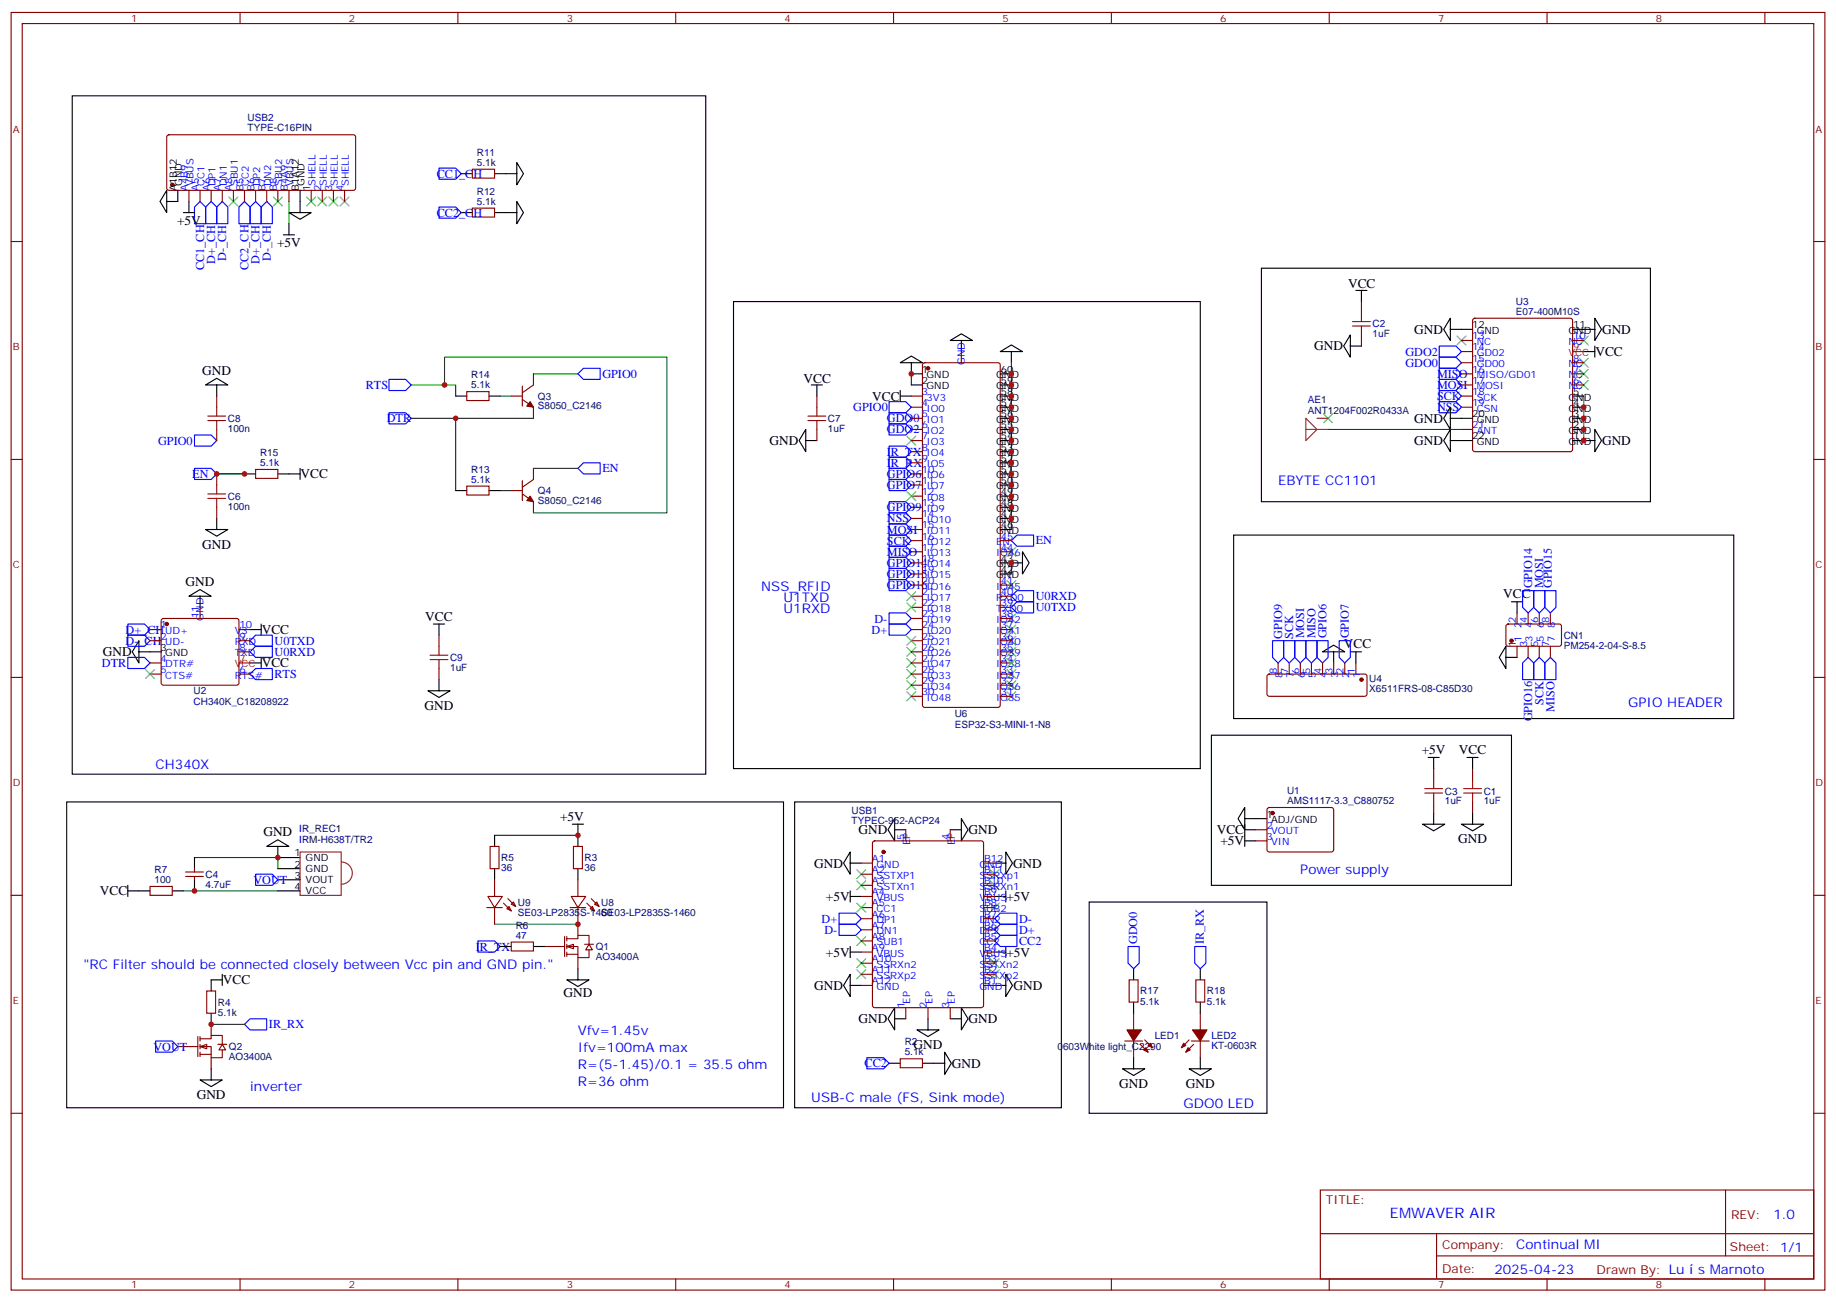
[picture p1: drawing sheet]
<svg xmlns="http://www.w3.org/2000/svg" width="583mm" height="413mm" viewBox="0 0 583 413" stroke-linecap="round" stroke-linejoin="round" font-family="sans-serif">
<g fill="none" stroke="#870000" stroke-width=".35">
<path d="M3.5 4h575.8v405.3h-575.8zM7.1 7.5h568.6v398.3h-568.6zM76.2 4v3.5M145.3 4v3.5M214.5 4v3.5M283.6 4v3.5M352.8 4v3.5M421.9 4v3.5M491.1 4v3.5M560.2 4v3.5M3.5 76.6h3.6M575.7 76.6h3.6"/>
<path d="M3.5 145.8h3.6M575.7 145.8h3.6M3.5 214.9h3.6M575.7 214.9h3.6M3.5 284.1h3.6M575.7 284.1h3.6M3.5 353.2h3.6M575.7 353.2h3.6M419.1 377.5h156.6v28.3h-156.6zM547.7 377.6v20.8M419.1 391.4h156.5M456 398.4h119.6"/>
<path d="M456 391.4v14.1M76.2 405.8v3.5M145.3 405.8v3.5M214.5 405.8v3.5M283.6 405.8v3.5M352.8 405.8v3.5M421.9 405.8v3.5M491.1 405.8v3.5M560.2 405.8v3.5"/>
</g>
<g fill="#fff" stroke="#870000" stroke-width=".35">
<path d="M179.9 300.3l2.1-.7v1.4z"/>
<path d="M187 299.6l1 1.7h-2.1z"/>
</g>
<g fill="none" stroke="#870000" stroke-width=".35">
<path d="M155.6 268.5h2.8v7.1h-2.8zM182 268.5h2.9v7.1h-2.9zM179.2 297.1v6.4M179.9 297.8h3.5v-1h3.6v2.8M179.9 297.1v1.4M179.9 299.6v1.4M183.4 293.2v3.6M185.6 299.6h2.8M172.9 300.3h6.3M179.9 300.3h3.5v3.5h3.6v-2.5M179.9 302.8h3.5M179.9 302v1.5"/>
<path d="M183.4 303.8v3.5"/>
</g>
<g fill="none" stroke="#000" stroke-width=".35">
<path d="M21.2 254.4h227.5v97h-227.5zM84.7 268.5l3.5-2.1 3.5 2.1zM88.2 268.5v3.6h7M88.2 275.6h7M88.2 279.1h7M157 265v3.5M157 275.6v3.5M181.7 261.5h3.5M183.4 261.5v7M183.4 275.6v3.5M40.6 282.6h3.5M40.6 280.9v3.5"/>
<path d="M88.2 282.6h7M179.9 310.9h7.1l-3.6 2.1zM183.4 307.3v3.6"/>
</g>
<path d="M151.7 298.5h5.3l1.7 1.8-1.7 1.7h-5.3z" fill="none" stroke="#00f" stroke-width=".35"/>
<path d="M61.7 272.1h26.5v3.5M157 265h26.4M61.7 282.6h26.5M157 293.2h26.4" fill="none" stroke="#008700" stroke-width=".35"/>
<path d="M95.2 270.3h13.1v13.8h-13.1zM108.3 273.5a3.5 3.5 0 0 1 3.5 3.5 3.5 3.5 0 0 1-3.5 3.5" fill="none" stroke="#8c2424" stroke-width=".35"/>
<g fill="#fff" stroke="#870000" stroke-width=".35">
<path d="M63.5 332l2.1-.7v1.4z"/>
<path d="M70.6 331.3l1 1.8h-2.1z"/>
</g>
<g fill="none" stroke="#870000" stroke-width=".35">
<path d="M53.2 43l.4-.2h58.9l.4 .7-.1 16.5-.6 .4-58.9-.1-.4-.6v-16.2zM149.9 53.7h7.1v2.8h-7.1zM60 60.4v3.5M63.5 60.4v3.5M67 60.4v3.5M70.6 60.4v3.5M74.1 60.4v3.5M77.6 60.4v3.5M81.1 60.4v3.5M84.7 60.4v3.5M88.2 60.4v3.5M91.7 60.4v3.5"/>
<path d="M98.8 60.4v3.5M102.3 60.4v3.5M105.8 60.4v3.5M109.4 60.4v3.5M149.9 66h7.1v2.9h-7.1zM432.2 95.7v3.5M169.3 118.6v3.5l-3.5 2.5M293 115.3l.5-.2h23.3l.6 .4 .1 108.2-.2 .5-.5 .2h-23.3l-.5-.2-.2-.5v-107.9zM305.2 111.5v3.6M432.2 106.3v3.5M463.9 118.6h3.5M463.9 115.1h3.5"/>
<path d="M463.9 108h3.5M463.9 111.5h3.5M467.7 101.2l.4-.2h30.4l.5 .2 .2 .5v40.9l-.3 .5-.4 .2h-30.4l-.5-.2-.2-.5v-40.9zM499.2 118.6h3.5M499.2 115.1h3.5M499.2 108h3.5M68.8 125.7v3.5M68.8 136.2v3.6M148.2 124.2h7v2.9h-7zM162.3 125.7h3.5M165.8 126.7l3.5 2.5v3.5M165.8 122.5v6.3"/>
<path d="M259.3 125.7v3.5M259.3 136.2v3.6M289.3 125.7h3.5M289.3 129.2h3.5M289.3 132.7h3.5M289.3 136.2h3.5M289.3 139.8h3.5M463.9 125.7h3.5M463.9 129.2h3.5M463.9 136.2h3.5M463.9 122.1h3.5M499.2 122.1h3.5"/>
<path d="M68.8 150.4v3.5M81.1 148.9h7.1v2.9h-7.1zM148.2 154.2h7v2.9h-7zM162.3 155.6h3.5M165.8 156.7l3.5 2.5v3.5M165.8 152.5v6.3M169.3 148.6v3.5l-3.5 2.5M289.3 143.3h3.5M289.3 146.8h3.5M289.3 150.4h3.5M289.3 153.9h3.5M289.3 157.4h3.5"/>
<path d="M68.8 160.9v3.6M289.3 160.9h3.5M289.3 164.5h3.5M289.3 168h3.5M289.3 171.5h3.5M289.3 175h3.5M289.3 178.6h3.5M317.5 171.5h3.5M317.5 175h3.5M47.6 199.7h3.6M51.4 196.4l.5-.2h23.2l.5 .2 .2 .5v19.8l-.2 .5-.5 .2h-23.2l-.5-.3-.2-.4v-19.8zM63.5 192.7v3.5"/>
<path d="M75.8 199.7h3.6M289.3 199.7h3.5M289.3 182.1h3.5M289.3 185.6h3.5M289.3 189.2h3.5M289.3 192.7h3.5M289.3 196.2h3.5M317.5 199.7h3.5M317.5 185.6h3.5M317.5 189.2h3.5M317.5 192.7h3.5M317.5 196.2h3.5"/>
<path d="M478.2 198.2l.5-.2h16.5l.5 .7-.1 5.9-.7 .4h-16.5l-.4-.7v-5.6zM481.5 194.5v3.5M485.1 194.5v3.5M488.6 194.5v3.5M492.1 194.5v3.5M47.6 203.3h3.6M47.6 210.3h3.6M47.6 213.9h3.6M75.8 203.3h3.6M75.8 213.9h3.6M75.8 206.8h3.6M139.3 201.5v3.5"/>
<path d="M139.3 212.1v3.5M289.3 203.3h3.5M289.3 210.3h3.5M289.3 213.9h3.5M289.3 206.8h3.5M289.3 217.4h3.5M317.5 203.3h3.5M317.5 210.3h3.5M317.5 213.9h3.5M317.5 206.8h3.5M317.5 217.4h3.5M402.4 214.1l.5-.2h30.3l.5 .2 .2 .5v5.6l-.2 .5-.5 .2h-30.3l-.5-.2-.2-.5v-5.6z"/>
<path d="M405.7 210.3v3.6M409.2 210.3v3.6M412.7 210.3v3.6M416.3 210.3v3.6M419.8 210.3v3.6M423.3 210.3v3.6M426.9 210.3v3.6M430.4 210.3v3.6M481.5 205v3.6M485.1 205v3.6M488.6 205v3.6M492.1 205v3.6"/>
<path d="M289.3 220.9h3.5M317.5 220.9h3.5M402.4 256.4l.5-.2h20l.4 .7v13l-.7 .4-20-.1-.4-.6v-12.7zM455.1 243.8v3.6M455.1 254.4v3.6M467.4 243.8v3.6M467.4 254.4v3.6M58.9 278.1h5.7M58.9 276.6h5.7M61.7 275.6v1M61.7 278.1v1M157 279.1v5.3"/>
<path d="M183.4 279.1v5.3M273.4 277.4h3.5M273.4 273.8h3.5M277.2 267l.4-.2h33.9l.7 .4v51.8l-.5 .6-34.1 .1-.6-.5-.1-51.7zM287.5 263.2v3.6M301.6 263.2v3.6M312.2 277.4h3.5M312.2 273.8h3.5M398.6 266.8h3.6M398.6 263.2h3.6M47.6 281.2h7.1v2.9h-7.1zM154.5 287.9h5"/>
<path d="M154.9 284.4h4.6l-2.5 3.5zM157 287.9v5.3M159.8 286.5l2.5 2.5M160.9 288.3l.7-.7 .7 1.4zM161.2 285.1l2.5 2.5M162.3 298.9h7v2.8h-7zM163 286.2l.7 1.4-1.4-.7zM181 287.9h4.9M181.3 284.4h4.6l-2.5 3.5zM183.4 287.9v5.3M186.3 286.5l2.4 2.5M187.3 288.3l.7-.7 .7 1.4z"/>
<path d="M187.7 285.1l2.4 2.5M188.7 286.9l.7-.7 .7 1.4zM273.4 298.5h3.5M273.4 295h3.5M273.4 291.5h3.5M273.4 287.9h3.5M273.4 284.4h3.5M273.4 280.9h3.5M312.2 298.5h3.5M312.2 295h3.5M312.2 291.5h3.5M312.2 287.9h3.5"/>
<path d="M312.2 284.4h3.5M312.2 280.9h3.5M65.6 314.4h2.8v7.1h-2.8zM273.4 312.6h3.5M273.4 309.1h3.5M273.4 305.6h3.5M273.4 302h3.5M287.5 319.7v3.5M294.6 319.7v3.5M301.6 319.7v3.5M312.2 312.6h3.5M312.2 309.1h3.5"/>
<path d="M312.2 305.6h3.5M312.2 302h3.5M358.4 310.9h2.8v7h-2.8zM379.6 310.9h2.8v7h-2.8zM56.4 332h6.4M62.8 328.9v6.3M63.5 329.6h3.5v-1.1h3.6v2.8M63.5 332h3.5v3.6h3.6v-2.5M63.5 334.5h3.5M63.5 328.9v1.4M63.5 331.3v1.4M63.5 333.8v1.4"/>
<path d="M67 325v3.5M67 335.6v3.5M69.1 331.3h2.9M285.8 335.9h7v2.8h-7zM357 330.3h5.7M359.8 321.5v5.2M359.8 330.3v5.3M361.9 331.3l2.5 2.5M363.4 329.9l2.4 2.5M377.5 329.9l-2.5 2.5M378.2 330.3h5.6M378.9 331.3l-2.5 2.5"/>
<path d="M381 321.5v5.2M381 330.3v5.3"/>
</g>
<g fill="none" stroke="#000" stroke-width=".35">
<path d="M22.9 30.4h201.1v215.2h-201.1zM146.4 55.1h3.5M157 55.1h7M164 51.6l2.2 3.5-2.2 3.5zM52.9 60.4v7.1l-2.1-3.6zM56.4 60.4v3.5h-3.5M58.2 67.5h3.5M60 63.9v3.6M90 74.5h3.5M91.7 67.5h7.1l-3.6 2.1zM91.7 71v3.5M95.2 60.4v7.1"/>
<path d="M146.4 67.5h3.5M157 67.5h7M164 63.9l2.2 3.6-2.2 3.5zM232.8 95.7h148.2v148.1h-148.2zM400.4 85.1h123.5v74.1h-123.5zM430.4 92.1h3.5M432.2 92.1v3.6M285.8 115.1l3.5-2.1 3.5 2.1zM289.3 115.1v3.5h3.5M301.6 108l3.6-2.1 3.5 2.1zM305.2 108v3.5M317.5 111.5l3.5-2.1 3.6 2.1z"/>
<path d="M317.5 118.6h3.5M321 111.5v3.6M428.6 106.3v7l-2.1-3.5zM428.6 109.8h3.6M460.4 101v7l-2.1-3.5zM460.4 104.5h7M499.2 104.5h7M502.7 111.5h3.5M506.2 101l2.2 3.5-2.2 3.5zM506.2 109.8v3.5M65.3 122.1l3.5-2.1 3.5 2.1zM68.8 122.1v3.6"/>
<path d="M144.6 125.7h3.6M155.2 125.7h3.5M255.8 136.2v7.1l-2.2-3.5zM255.8 139.8h3.5M257.5 122.1h3.6M259.3 122.1v3.6M285.8 125.7h3.5M285.8 123.9v3.5M289.3 122.1h3.5M317.5 139.8h3.5M317.5 132.7h3.5M317.5 125.7h3.5"/>
<path d="M317.5 122.1h3.5M317.5 136.2h3.5M317.5 129.2h3.5M460.4 129.2v7l-2.1-3.5zM460.4 136.2v7.1l-2.1-3.5zM460.4 139.8h7M460.4 132.7h7M499.2 139.8h7M499.2 132.7h3.5M499.2 125.7h3.5M499.2 136.2h3.5M499.2 129.2h3.5"/>
<path d="M506.2 136.2l2.2 3.6-2.2 3.5zM77.6 150.4h3.5M88.2 150.4h7M95.2 148.6v3.5M144.6 155.6h3.6M155.2 155.6h3.5M317.5 150.4h3.5M317.5 157.4h3.5M317.5 153.9h3.5M317.5 146.8h3.5M317.5 143.3h3.5M65.3 168h7l-3.5 2.1z"/>
<path d="M68.8 164.5v3.5M317.5 178.6h7.1M317.5 168h3.5M317.5 164.5h3.5M317.5 160.9h3.5M324.6 175l2.1 3.6-2.1 3.5zM391.6 169.8h158.7v58.2h-158.7zM60 189.2l3.5-2.2 3.5 2.2zM63.5 189.2v3.5M79.4 199.7h3.5M82.9 198v3.5M137.6 198h3.5"/>
<path d="M139.3 198v3.5M317.5 182.1h3.5M479.8 190.9h3.5M481.5 190.9v3.6M44.1 203.3v7l-2.1-3.5zM44.1 206.8h7.1M79.4 210.3h3.5M82.9 208.6v3.5M135.8 219.1h7.1l-3.6 2.2zM139.3 215.6v3.5M419.8 206.8l3.5-2.1 3.6 2.1zM423.3 206.8v3.5"/>
<path d="M428.6 206.8h3.6M430.4 206.8v3.5M478 205v7.1l-2.1-3.5zM478 208.6h3.5M384.5 233.3h95.3v47.6h-95.3zM252.2 254.4h84.7v97h-84.7zM284 259.7v7.1l-2.1-3.6zM305.2 259.7l2.1 3.5-2.1 3.6zM395.1 256.2v7l-2.1-3.5zM395.1 259.7h7.1M453.3 240.3h3.5M455.1 240.3v3.5"/>
<path d="M455.1 258v3.5M465.7 240.3h3.5M467.4 240.3v3.5M467.4 258v3.5M61.7 272.1v3.5M61.7 279.1v3.5M269.9 270.3v7.1l-2.1-3.6zM269.9 273.8h3.5M284 263.2h3.5M301.6 263.2h3.6M315.7 273.8h3.6M319.3 270.3l2.1 3.5-2.1 3.6z"/>
<path d="M395.1 263.2h3.5M395.1 266.8h3.5M395.1 261.5v7M451.6 261.5h7l-3.5 2.1zM463.9 261.5h7.1l-3.6 2.1zM44.1 282.6h3.5M54.7 282.6h3.5M269.9 284.4h3.5M269.9 282.6v3.6M315.7 284.4h3.6M319.3 282.6v3.6M345.7 286.2h56.5v67h-56.5z"/>
<path d="M70.6 310.9h-3.6v3.5M70.6 309.1v3.5M158.7 300.3h3.6M169.3 300.3h3.6M269.9 309.1v7.1l-2.1-3.6zM269.9 312.6h3.5M269.9 302h3.5M269.9 300.3v3.5M284 319.7v7l-2.1-3.5zM305.2 319.7l2.1 3.5-2.1 3.5zM315.7 312.6h3.6M315.7 302h3.6"/>
<path d="M319.3 309.1l2.1 3.5-2.1 3.6zM319.3 300.3v3.5M359.8 307.3v3.6M359.8 317.9v3.6M381 307.3v3.6M381 317.9v3.6M67 321.5v3.5M67 339.1v3.5M282.2 337.3h3.6M284 323.2h3.5M291 326.7h7.1l-3.5 2.2zM292.8 337.3h7.1"/>
<path d="M294.6 323.2v3.5M299.9 333.8l2.1 3.5-2.1 3.6zM301.6 323.2h3.6M356.3 339.1h7.1l-3.6 2.1zM359.8 335.6v3.5M377.5 339.1h7l-3.5 2.1zM381 335.6v3.5M63.5 342.6h7.1l-3.6 2.1z"/>
</g>
<g fill="none" stroke="#00f" stroke-width=".35">
<path d="M139.3 53.3h5.3l1.8 1.8-1.8 1.8h-5.3zM63.5 63.9l1.8 1.8v5.3h-3.6v-5.3zM67 63.9l1.8 1.8v5.3h-3.5v-5.3zM70.6 63.9l1.7 1.8v5.3h-3.5v-5.3zM77.6 63.9l1.8 1.8v5.3h-3.6v-5.3zM81.1 63.9l1.8 1.8v5.3h-3.5v-5.3zM84.7 63.9l1.7 1.8v5.3h-3.5v-5.3zM139.3 65.7h5.3l1.8 1.8-1.8 1.7h-5.3zM183.4 118.6l1.8-1.8h5.3v3.6h-5.3zM456.8 116.8h5.3l1.8 1.8-1.8 1.8h-5.3zM456.8 113.3h5.3l1.8 1.8-1.8 1.7h-5.3zM456.8 109.8h5.3l1.8 1.7-1.8 1.8h-5.3z"/>
<path d="M61.7 138h5.3l1.8 1.8-1.8 1.7h-5.3zM123.5 120.4h5.3l1.7 1.7-1.7 1.8h-5.3zM123.5 131h5.3l1.7 1.7-1.7 1.8h-5.3zM282.2 134.5h5.3l1.8 1.7-1.8 1.8h-5.3zM282.2 131h5.3l1.8 1.7-1.8 1.8h-5.3zM282.2 127.4h5.3l1.8 1.8-1.8 1.8h-5.3zM456.8 120.4h5.3l1.8 1.7-1.8 1.8h-5.3zM456.8 123.9h5.3l1.8 1.8-1.8 1.7h-5.3zM456.8 127.4h5.3l1.8 1.8-1.8 1.8h-5.3zM61.7 148.6h5.3l1.8 1.8-1.8 1.7h-5.3zM185.2 146.8h5.3v3.6h-5.3l-1.8-1.8zM282.2 159.2h5.3l1.8 1.7-1.8 1.8h-5.3z"/>
<path d="M282.2 148.6h5.3l1.8 1.8-1.8 1.7h-5.3zM282.2 152.1h5.3l1.8 1.8-1.8 1.7h-5.3zM282.2 141.5h5.3l1.8 1.8-1.8 1.8h-5.3zM282.2 145.1h5.3l1.8 1.7-1.8 1.8h-5.3zM282.2 166.2h5.3l1.8 1.8-1.8 1.8h-5.3zM282.2 173.3h5.3l1.8 1.7-1.8 1.8h-5.3zM282.2 169.8h5.3l1.8 1.7-1.8 1.8h-5.3zM282.2 162.7h5.3l1.8 1.8-1.8 1.7h-5.3zM282.2 176.8h5.3l1.8 1.8-1.8 1.7h-5.3zM322.8 169.8h5.3v3.5h-5.3l-1.8-1.8zM40.6 198h5.3l1.7 1.7-1.7 1.8h-5.3zM282.2 194.5h5.3l1.8 1.7-1.8 1.8h-5.3z"/>
<path d="M282.2 198h5.3l1.8 1.7-1.8 1.8h-5.3zM282.2 183.9h5.3l1.8 1.7-1.8 1.8h-5.3zM282.2 180.3h5.3l1.8 1.8-1.8 1.8h-5.3zM321 192.7l1.8-1.8h5.3v3.6h-5.3zM321 189.2l1.8-1.8h5.3v3.5h-5.3zM483.3 187.4h3.5v5.3l-1.7 1.8-1.8-1.8zM486.8 187.4h3.6v5.3l-1.8 1.8-1.8-1.8zM490.4 187.4h3.5v5.3l-1.8 1.8-1.7-1.8zM40.6 201.5h5.3l1.7 1.8-1.7 1.7h-5.3zM40.6 208.6h5.3l1.7 1.7-1.7 1.8h-5.3zM79.4 213.9l1.7-1.8h5.3v3.5h-5.3zM79.4 206.8l1.7-1.8h5.3v3.6h-5.3z"/>
<path d="M79.4 203.3l1.7-1.8h5.3v3.5h-5.3zM403.9 203.3h3.6v5.3l-1.8 1.7-1.8-1.7zM407.5 203.3h3.5v5.3l-1.8 1.7-1.7-1.7zM411 203.3h3.5v5.3l-1.8 1.7-1.7-1.7zM414.5 203.3h3.5v5.3l-1.7 1.7-1.8-1.7zM418 203.3h3.6v5.3l-1.8 1.7-1.8-1.7zM425.1 203.3h3.5v5.3l-1.7 1.7-1.8-1.7zM483.3 210.3l1.8-1.7 1.7 1.7v5.3h-3.5zM488.6 208.6l1.8 1.7v5.3h-3.6v-5.3zM492.1 208.6l1.8 1.7v5.3h-3.5v-5.3zM81.1 277.4h5.3l1.8 1.7-1.8 1.8h-5.3zM266.3 293.2h5.3l1.8 1.8-1.8 1.8h-5.3z"/>
<path d="M266.3 289.7h5.3l1.8 1.8-1.8 1.7h-5.3zM315.7 291.5l1.8-1.8h5.3v3.5h-5.3zM317.5 296.8h5.3v3.5h-5.3l-1.8-1.8zM317.5 293.2h5.3v3.6h-5.3l-1.8-1.8zM358.1 300.3h3.5v5.3l-1.8 1.7-1.7-1.7zM379.2 300.3h3.6v5.3l-1.8 1.7-1.8-1.7zM49.4 330.3h5.3l1.7 1.7-1.7 1.8h-5.3zM77.6 325l1.8-1.8h5.3v3.5h-5.3zM275.2 335.6h5.3l1.7 1.7-1.7 1.8h-5.3z"/>
</g>
<g fill="none" stroke="#008700" stroke-width=".35">
<path d="M91.7 63.9v7.1M169.3 118.6h14.1M289.3 118.6v3.5M321 115.1v52.9M130.5 122.1h14.1v3.6M130.5 132.7h14.1v22.9M141.1 122.1v-8.8h70.6v49.4h-42.4M144.6 132.7h24.7M158.7 125.7h3.6M421.6 136.2h42.3M502.7 125.7v14.1M68.8 150.4h8.8"/>
<path d="M158.7 155.6h3.6M169.3 148.6h14.1M321 178.6v3.5M58.2 282.6h3.5M67 325h10.6"/>
</g>
<g fill="none" stroke="#a10000" stroke-width=".35">
<path d="M432.2 99.2v2.8M429.3 102h5.7M429.3 103.4h5.7M432.2 103.4v2.9M66 132h5.6M66 133.4h5.6M68.8 129.2v2.8M68.8 133.4v2.8M256.5 132h5.6M256.5 133.4h5.6M259.3 129.2v2.8M259.3 133.4v2.8"/>
<path d="M66 156.7h5.6M66 158.1h5.6M68.8 153.9v2.8M68.8 158.1v2.8M136.5 209.3h5.7M136.5 207.9h5.7M139.3 205v2.9M139.3 209.3v2.8M452.3 251.6h5.6M452.3 250.2h5.6M455.1 247.4v2.8M455.1 251.6v2.8"/>
<path d="M464.6 251.6h5.7M464.6 250.2h5.7M467.4 247.4v2.8M467.4 251.6v2.8"/>
</g>
<g fill="none" stroke="#3c3" stroke-width=".35">
<path d="M72.7 62.5l2.8 2.8M75.5 62.5l-2.8 2.8M86.8 62.5l2.8 2.8M89.6 62.5l-2.8 2.8M97.4 62.5l2.8 2.8M100.2 62.5l-2.8 2.8M100.9 62.5l2.8 2.8M103.7 62.5l-2.8 2.8M104.4 62.5l2.8 2.8M107.2 62.5l-2.8 2.8M107.9 62.5l2.9 2.8M110.8 62.5l-2.9 2.8"/>
<path d="M462.5 106.6l2.8 2.8M465.3 106.6l-2.8 2.8M501.3 117.2l2.8 2.8M501.3 113.7l2.8 2.8M501.3 106.6l2.8 2.8M504.1 117.2l-2.8 2.8M504.1 113.7l-2.8 2.8M504.1 106.6l-2.8 2.8M287.9 138.4l2.8 2.8M290.7 138.4l-2.8 2.8M420.2 131.3l2.8 2.8M423 131.3l-2.8 2.8"/>
<path d="M501.3 120.7l2.8 2.8M504.1 120.7l-2.8 2.8M287.9 156l2.8 2.8M290.7 156l-2.8 2.8M319.6 173.6l2.8 2.9M322.4 173.6l-2.8 2.9M287.9 191.3l2.8 2.8M287.9 187.7l2.8 2.9M290.7 191.3l-2.8 2.8M290.7 187.7l-2.8 2.9M319.6 184.2l2.8 2.8M319.6 194.8l2.8 2.8"/>
<path d="M319.6 198.3l2.8 2.9M322.4 184.2l-2.8 2.8M322.4 194.8l-2.8 2.8M322.4 198.3l-2.8 2.9M46.2 212.4l2.8 2.9M49 212.4l-2.8 2.9M287.9 205.4l2.8 2.8M287.9 208.9l2.8 2.8M287.9 212.4l2.8 2.9M287.9 216l2.8 2.8M287.9 219.5l2.8 2.8M287.9 201.9l2.8 2.8"/>
<path d="M290.7 205.4l-2.8 2.8M290.7 216l-2.8 2.8M290.7 208.9l-2.8 2.8M290.7 212.4l-2.8 2.9M290.7 219.5l-2.8 2.8M290.7 201.9l-2.8 2.8M319.6 219.5l2.8 2.8M319.6 216l2.8 2.8M319.6 212.4l2.8 2.9M319.6 201.9l2.8 2.8M319.6 205.4l2.8 2.8M319.6 208.9l2.8 2.8"/>
<path d="M322.4 219.5l-2.8 2.8M322.4 216l-2.8 2.8M322.4 212.4l-2.8 2.9M322.4 201.9l-2.8 2.8M322.4 205.4l-2.8 2.8M322.4 208.9l-2.8 2.8M272 279.5l2.8 2.8M272 275.9l2.8 2.9M274.8 279.5l-2.8 2.8M274.8 275.9l-2.8 2.9M314.3 279.5l2.8 2.8M314.3 275.9l2.8 2.9"/>
<path d="M317.1 279.5l-2.8 2.8M317.1 275.9l-2.8 2.9M272 297.1l2.8 2.8M272 286.5l2.8 2.8M274.8 297.1l-2.8 2.8M274.8 286.5l-2.8 2.8M314.3 286.5l2.8 2.8M317.1 286.5l-2.8 2.8M272 304.2l2.8 2.8M272 307.7l2.8 2.8M274.8 304.2l-2.8 2.8M274.8 307.7l-2.8 2.8"/>
<path d="M314.3 307.7l2.8 2.8M314.3 304.2l2.8 2.8M317.1 307.7l-2.8 2.8M317.1 304.2l-2.8 2.8"/>
</g>
<g fill="#870000" stroke="#870000" stroke-width=".35">
<path d="M363.7 332.4l.7 1.4-1.4-.7z"/>
<path d="M365.1 331l.7 1.4-1.4-.7z"/>
<path d="M357.7 326.7h4.6l-2.5 3.6z"/>
<path d="M377.1 332.4l.7 .7-1.4 .7z"/>
<path d="M375.7 331l.7 .7-1.4 .7z"/>
<path d="M378.5 326.7h4.6l-2.1 3.6z"/>
<path d="M168.3 127.4l1 1.8-2.1-.4z"/>
<path d="M168.3 157.4l1 1.8-2.1-.4z"/>
<circle cx="52.9" cy="198" r=".53"/>
<circle cx="403.9" cy="258" r=".53"/>
<circle cx="479.8" cy="203.3" r=".53"/>
<circle cx="432.2" cy="215.6" r=".53"/>
<circle cx="294.6" cy="116.8" r=".53"/>
<circle cx="54.7" cy="58.6" r=".53"/>
<circle cx="280.5" cy="270.3" r=".53"/>
</g>
<path d="M414.5 132.7l3.5 3.5-3.5 3.6zM414.5 136.2h7.1M418 132.7h3.6" fill="none" stroke="#8c2424" stroke-width=".35"/>
<path d="M499.2 111.5h3.5M75.8 210.3h3.6" fill="none" stroke="#f00" stroke-width=".35"/>
<g fill="#c00">
<circle cx="88.2" cy="272.1" r=".88"/>
<circle cx="67" cy="325" r=".88"/>
<circle cx="61.7" cy="282.6" r=".88"/>
<circle cx="144.6" cy="132.7" r=".88"/>
<circle cx="141.1" cy="122.1" r=".88"/>
<circle cx="68.8" cy="150.4" r=".88"/>
<circle cx="77.6" cy="150.4" r=".88"/>
<circle cx="289.3" cy="118.6" r=".88"/>
<circle cx="321" cy="178.6" r=".88"/>
<circle cx="321" cy="164.5" r=".88"/>
<circle cx="321" cy="160.9" r=".88"/>
<circle cx="321" cy="157.4" r=".88"/>
<circle cx="321" cy="153.9" r=".88"/>
<circle cx="321" cy="150.4" r=".88"/>
<circle cx="321" cy="146.8" r=".88"/>
<circle cx="321" cy="143.3" r=".88"/>
<circle cx="321" cy="139.8" r=".88"/>
<circle cx="321" cy="136.2" r=".88"/>
<circle cx="321" cy="132.7" r=".88"/>
<circle cx="321" cy="129.2" r=".88"/>
<circle cx="321" cy="125.7" r=".88"/>
<circle cx="321" cy="122.1" r=".88"/>
<circle cx="321" cy="118.6" r=".88"/>
<circle cx="502.7" cy="139.8" r=".88"/>
<circle cx="502.7" cy="136.2" r=".88"/>
<circle cx="502.7" cy="132.7" r=".88"/>
<circle cx="502.7" cy="129.2" r=".88"/>
<circle cx="183.4" cy="265" r=".88"/>
<circle cx="183.4" cy="293.2" r=".88"/>
</g>
<text font-size="4.6" fill="#00f" x="441.2" y="386.6">EMWAVER AIR</text>
<g font-size="4.2">
<text x="56.2" y="71.4">+5V</text>
<text x="87.9" y="78.5">+5V</text>
<text x="427.9" y="91.4">VCC</text>
<text x="448.9" y="105.9">GND</text>
<text x="508.5" y="105.9">GND</text>
<text x="417.2" y="111.2">GND</text>
<text x="506.4" y="113">VCC</text>
<text x="64.2" y="118.9">GND</text>
<text x="255.1" y="121.4">VCC</text>
<text x="276.9" y="127.1">VCC</text>
<text x="448.9" y="134.1">GND</text>
<text x="244.3" y="141.2">GND</text>
<text x="448.9" y="141.2">GND</text>
<text x="508.5" y="141.2">GND</text>
<text x="95.4" y="151.8">VCC</text>
<text x="64.2" y="174.1">GND</text>
<text x="58.9" y="186">GND</text>
<text x="477.2" y="189.8">VCC</text>
<text x="135" y="196.9">VCC</text>
<text x="83.1" y="201.1">VCC</text>
<text x="32.6" y="208.2">GND</text>
<text x="426.6" y="205.7">VCC</text>
<text x="83.1" y="211.7">VCC</text>
<text x="134.8" y="225.2">GND</text>
<text x="451.3" y="239.3">+5V</text>
<text x="463.1" y="239.3">VCC</text>
<text x="177.8" y="260.5">+5V</text>
<text x="83.6" y="265.2">GND</text>
<text x="272.5" y="264.7">GND</text>
<text x="307.4" y="264.7">GND</text>
<text x="386.2" y="264.7">VCC</text>
<text x="387.4" y="268.2">+5V</text>
<text x="462.8" y="267.6">GND</text>
<text x="258.4" y="275.2">GND</text>
<text x="321.6" y="275.2">GND</text>
<text x="31.7" y="284.1">VCC</text>
<text x="262.1" y="285.8">+5V</text>
<text x="319.4" y="285.8">+5V</text>
<text x="262.1" y="303.5">+5V</text>
<text x="319.4" y="303.5">+5V</text>
<text x="70.7" y="312.3">VCC</text>
<text x="178.9" y="316.2">GND</text>
<text x="258.4" y="314">GND</text>
<text x="321.7" y="314">GND</text>
<text x="272.5" y="324.6">GND</text>
<text x="307.4" y="324.6">GND</text>
<text x="290" y="332.8">GND</text>
<text x="302.2" y="338.8">GND</text>
<text x="355.2" y="345.1">GND</text>
<text x="376.4" y="345.1">GND</text>
<text x="62.4" y="348.6">GND</text>
</g>
<g font-size="4.2" fill="#00f">
<text x="405.7" y="153.9">EBYTE CC1101</text>
<text x="241.7" y="187.4">NSS_RFID</text>
<text x="248.7" y="190.9">U1TXD</text>
<text x="248.7" y="194.5">U1RXD</text>
<text x="516.8" y="224.4">GPIO HEADER</text>
<text x="49.4" y="243.8">CH340X</text>
<text x="412.7" y="277.4">Power supply</text>
<text x="26.5" y="307.3">&quot;RC Filter should be connected closely between Vcc pin and GND pin.&quot;</text>
<text x="183.4" y="328.5">Vfv=1.45v</text>
<text x="183.4" y="333.8">Ifv=100mA max</text>
<text x="183.4" y="339.1">R=(5-1.45)/0.1 = 35.5 ohm</text>
<text x="79.4" y="346.1">inverter</text>
<text x="183.4" y="344.4">R=36 ohm</text>
<text x="257.5" y="349.7">USB-C male (FS, Sink mode)</text>
<text x="375.7" y="351.4">GDO0 LED</text>
<text x="562.9" y="386.8">1.0</text>
<text x="481.3" y="396.4">Continual MI</text>
<text x="474.4" y="404.2">2025-04-23</text>
<text x="539" y="404.1">s Marnoto</text>
</g>
<g font-size="3.9" fill="#00f">
<text x="138.6" y="56.4">CC1_CH</text>
<text x="138.6" y="68.7">CC2_CH</text>
<text x="68.3" y="83.6" transform="rotate(-90 68.3 83.6)">D+_CH</text>
<text x="71.8" y="82.8" transform="rotate(-90 71.8 82.8)">D-_CH</text>
<text x="82.4" y="83.6" transform="rotate(-90 82.4 83.6)">D+_CH</text>
<text x="85.9" y="82.8" transform="rotate(-90 85.9 82.8)">D-_CH</text>
<text x="64.8" y="85.7" transform="rotate(-90 64.8 85.7)">CC1_CH</text>
<text x="78.9" y="85.7" transform="rotate(-90 78.9 85.7)">CC2_CH</text>
<text x="446.1" y="113">GDO2</text>
<text x="191.2" y="119.9">GPIO0</text>
<text x="446.1" y="116.5">GDO0</text>
<text x="456.1" y="119.8">MISO</text>
<text x="116.1" y="123.4">RTS</text>
<text x="456.1" y="123.4">MOSI</text>
<text x="270.9" y="130.4">GPIO0</text>
<text x="456.1" y="126.9">SCK</text>
<text x="456.1" y="130.4">NSS</text>
<text x="122.8" y="134">DTR</text>
<text x="281.5" y="137.5">GDO2</text>
<text x="281.5" y="134">GDO0</text>
<text x="50.2" y="141">GPIO0</text>
<text x="191.2" y="149.7">EN</text>
<text x="281.5" y="144.5">IR_TX</text>
<text x="281.5" y="148.1">IR_RX</text>
<text x="61" y="151.6">EN</text>
<text x="281.5" y="151.6">GPIO6</text>
<text x="281.5" y="155.1">GPIO7</text>
<text x="281.5" y="165.7">NSS</text>
<text x="281.5" y="162.2">GPIO9</text>
<text x="281.5" y="169.3">MOSI</text>
<text x="281.5" y="172.8">SCK</text>
<text x="328.8" y="172.6">EN</text>
<text x="281.5" y="176.3">MISO</text>
<text x="281.5" y="179.8">GPIO14</text>
<text x="281.5" y="183.4">GPIO15</text>
<text x="281.5" y="186.9">GPIO16</text>
<text x="328.8" y="190.4">U0RXD</text>
<text x="486.4" y="186.7" transform="rotate(-90 486.4 186.7)">GPIO14</text>
<text x="489.9" y="186.7" transform="rotate(-90 489.9 186.7)">MOSI</text>
<text x="492.6" y="186.6" transform="rotate(-90 492.6 186.6)">GPIO15</text>
<text x="277.5" y="197.6">D-</text>
<text x="328.8" y="194">U0TXD</text>
<text x="39.9" y="201">D+_CH</text>
<text x="276.7" y="201.1">D+</text>
<text x="407" y="202.6" transform="rotate(-90 407 202.6)">GPIO9</text>
<text x="410.5" y="202.6" transform="rotate(-90 410.5 202.6)">SCK</text>
<text x="414" y="202.6" transform="rotate(-90 414 202.6)">MOSI</text>
<text x="417.5" y="202.6" transform="rotate(-90 417.5 202.6)">MISO</text>
<text x="421.1" y="202.6" transform="rotate(-90 421.1 202.6)">GPIO6</text>
<text x="428.1" y="202.6" transform="rotate(-90 428.1 202.6)">GPIO7</text>
<text x="39.9" y="204.5">D-_CH</text>
<text x="87.1" y="208.1">U0RXD</text>
<text x="87.1" y="204.5">U0TXD</text>
<text x="32.3" y="211.6">DTR</text>
<text x="87.1" y="215.1">RTS</text>
<text x="489.9" y="223.6" transform="rotate(-90 489.9 223.6)">SCK</text>
<text x="493.4" y="225.7" transform="rotate(-90 493.4 225.7)">MISO</text>
<text x="486.4" y="228.9" transform="rotate(-90 486.4 228.9)">GPIO16</text>
<text x="80.4" y="280.4">VOUT</text>
<text x="260.8" y="292.8">D+</text>
<text x="323.5" y="292.7">D-</text>
<text x="261.7" y="296.3">D-</text>
<text x="323.5" y="299.8">CC2</text>
<text x="323.5" y="296.2">D+</text>
<text x="360.9" y="299.6" transform="rotate(-90 360.9 299.6)">GDO0</text>
<text x="382.1" y="299.6" transform="rotate(-90 382.1 299.6)">IR_RX</text>
<text x="151" y="301.6">IR_TX</text>
<text x="85.4" y="326.1">IR_RX</text>
<text x="48.7" y="333.3">VOUT</text>
<text x="274.5" y="338.6">CC2</text>
</g>
<g font-size="3.9" fill="#800">
<text x="420.9" y="382.1">TITLE:</text>
<text x="549.5" y="386.8">REV:</text>
<text x="457.8" y="396.3">Company:</text>
<text x="549.1" y="396.9">Sheet: 1/1</text>
<text x="457.8" y="404">Date:</text>
<text x="506.8" y="404.1">Drawn By: Lu</text>
</g>
<g font-size="3.2" fill="#800">
<text x="41.6" y="6.9">1</text>
<text x="110.8" y="6.9">2</text>
<text x="179.9" y="6.9">3</text>
<text x="249.1" y="6.9">4</text>
<text x="318.2" y="6.9">5</text>
<text x="387.3" y="6.9">6</text>
<text x="456.5" y="6.9">7</text>
<text x="525.6" y="6.9">8</text>
<text x="4.1" y="42.1">A</text>
<text x="576.3" y="42.1">A</text>
<text x="4.1" y="111.2">B</text>
<text x="576.3" y="111.2">B</text>
<text x="4.1" y="180.3">C</text>
<text x="576.3" y="180.3">C</text>
<text x="4.1" y="249.5">D</text>
<text x="576.3" y="249.5">D</text>
<text x="4.1" y="318.6">E</text>
<text x="576.3" y="318.6">E</text>
<text x="41.6" y="408.8">1</text>
<text x="110.8" y="408.8">2</text>
<text x="179.9" y="408.8">3</text>
<text x="249.1" y="408.8">4</text>
<text x="318.2" y="408.8">5</text>
<text x="387.3" y="408.8">6</text>
<text x="456.5" y="408.8">7</text>
<text x="525.6" y="408.8">8</text>
</g>
<g font-size="3.2" fill="#000080">
<text x="78.6" y="41.7">TYPE-C16PIN</text>
<text x="78.6" y="38.3">USB2</text>
<text x="151.4" y="52.6">5.1k</text>
<text x="151.4" y="49.4">R11</text>
<text x="151.4" y="65">5.1k</text>
<text x="151.4" y="61.7">R12</text>
<text x="481.2" y="99.9">E07-400M10S</text>
<text x="481.2" y="96.7">U3</text>
<text x="435.7" y="107.1">1uF</text>
<text x="435.7" y="103.9">C2</text>
<text x="149.6" y="119.9">R14</text>
<text x="149.6" y="123.2">5.1k</text>
<text x="170.7" y="129.8">S8050_C2146</text>
<text x="170.7" y="126.8">Q3</text>
<text x="415.2" y="131.2">ANT1204F002R0433A</text>
<text x="415.2" y="128">AE1</text>
<text x="72.3" y="137">100n</text>
<text x="72.3" y="133.8">C8</text>
<text x="262.8" y="137.1">1uF</text>
<text x="262.8" y="133.9">C7</text>
<text x="82.6" y="147.9">5.1k</text>
<text x="82.6" y="144.6">R15</text>
<text x="149.6" y="149.9">R13</text>
<text x="149.6" y="153.2">5.1k</text>
<text x="72.3" y="161.7">100n</text>
<text x="72.3" y="158.6">C6</text>
<text x="170.7" y="159.8">S8050_C2146</text>
<text x="170.7" y="156.8">Q4</text>
<text x="496.4" y="202.6">CN1</text>
<text x="142.9" y="209.7">C9</text>
<text x="496.4" y="205.8">PM254-2-04-S-8.5</text>
<text x="142.9" y="212.8">1uF</text>
<text x="61.5" y="220.3">U2</text>
<text x="434.6" y="219.6">X6511FRS-08-C85D30</text>
<text x="434.6" y="216.3">U4</text>
<text x="61.5" y="223.5">CH340K_C18208922</text>
<text x="303" y="227.5">U6</text>
<text x="303" y="230.9">ESP32-S3-MINI-1-N8</text>
<text x="408.5" y="251.8">U1</text>
<text x="408.5" y="255">AMS1117-3.3_C880752</text>
<text x="458.6" y="255.1">1uF</text>
<text x="458.6" y="252.1">C3</text>
<text x="471" y="255.1">1uF</text>
<text x="471" y="252.1">C1</text>
<text x="270.3" y="261.5">TYPEC-952-ACP24</text>
<text x="270.3" y="258.3">USB1</text>
<text x="95" y="267.4">IRM-H638T/TR2</text>
<text x="95" y="264.1">IR_REC1</text>
<text x="159.1" y="273.2">R5</text>
<text x="185.6" y="273.2">R3</text>
<text x="49.1" y="280.2">100</text>
<text x="49.1" y="277">R7</text>
<text x="65.3" y="281.7">4.7uF</text>
<text x="65.3" y="278.5">C4</text>
<text x="159.1" y="276.3">36</text>
<text x="185.6" y="276.3">36</text>
<text x="164.4" y="287.3">U9</text>
<text x="190.9" y="287.3">U8</text>
<text x="164.4" y="290.5">SE03-LP2835S-1460</text>
<text x="190.9" y="290.5">SE03-LP2835S-1460</text>
<text x="163.7" y="297.8">47</text>
<text x="163.7" y="294.6">R6</text>
<text x="189.1" y="304.6">AO3400A</text>
<text x="189.1" y="301.4">Q1</text>
<text x="361.9" y="315.5">R17</text>
<text x="383.1" y="315.5">R18</text>
<text x="69.1" y="322.2">5.1k</text>
<text x="69.1" y="319.1">R4</text>
<text x="361.9" y="318.7">5.1k</text>
<text x="383.1" y="318.7">5.1k</text>
<text x="366.5" y="329.6">LED1</text>
<text x="384.5" y="329.7">LED2</text>
<text x="72.7" y="333.2">Q2</text>
<text x="287.2" y="334.9">5.1k</text>
<text x="287.2" y="331.6">R2</text>
<text x="335.7" y="333.2">0603White light_C2290</text>
<text x="384.5" y="332.8">KT-0603R</text>
<text x="72.7" y="336.4">AO3400A</text>
</g>
<g font-size="3.2">
<text x="57.9" y="59.1" transform="rotate(-90 57.9 59.1)">GND</text>
<text x="96.7" y="59.1" transform="rotate(-90 96.7 59.1)">GND</text>
<text x="56.1" y="60.6" transform="rotate(-90 56.1 60.6)">A1B12</text>
<text x="94.9" y="60.6" transform="rotate(-90 94.9 60.6)">B1A12</text>
<text x="467.3" y="104.1">12</text>
<text x="468.7" y="105.9">GND</text>
<text x="497.9" y="105.9">GND</text>
<text x="499.4" y="104.1">11</text>
<text x="292.6" y="118.3">1</text>
<text x="317.7" y="118.3">60</text>
<text x="292.6" y="121.8">2</text>
<text x="294.1" y="120">GND</text>
<text x="294.1" y="123.5">GND</text>
<text x="316.2" y="123.5">GND</text>
<text x="316.2" y="120">GND</text>
<text x="317.7" y="125.3">58</text>
<text x="317.7" y="121.8">59</text>
<text x="499.4" y="125.3">5</text>
<text x="316.2" y="130.6">GND</text>
<text x="316.2" y="127.1">GND</text>
<text x="317.7" y="128.8">57</text>
<text x="497.9" y="130.6">GND</text>
<text x="497.9" y="127.1">GND</text>
<text x="499.4" y="128.8">4</text>
<text x="316.2" y="137.7">GND</text>
<text x="316.2" y="134.1">GND</text>
<text x="317.7" y="135.9">55</text>
<text x="317.7" y="132.4">56</text>
<text x="467.3" y="132.4">20</text>
<text x="468.7" y="134.1">GND</text>
<text x="497.9" y="137.7">GND</text>
<text x="497.9" y="134.1">GND</text>
<text x="499.4" y="135.9">2</text>
<text x="499.4" y="132.4">3</text>
<text x="316.2" y="141.2">GND</text>
<text x="317.7" y="142.9">53</text>
<text x="317.7" y="139.4">54</text>
<text x="467.3" y="139.4">22</text>
<text x="468.7" y="141.2">GND</text>
<text x="497.9" y="141.2">GND</text>
<text x="499.4" y="139.4">1</text>
<text x="316.2" y="148.2">GND</text>
<text x="316.2" y="144.7">GND</text>
<text x="317.7" y="146.5">52</text>
<text x="316.2" y="155.3">GND</text>
<text x="316.2" y="151.8">GND</text>
<text x="317.7" y="153.5">50</text>
<text x="317.7" y="150">51</text>
<text x="316.2" y="158.8">GND</text>
<text x="317.7" y="160.6">48</text>
<text x="317.7" y="157.1">49</text>
<text x="316.2" y="165.9">GND</text>
<text x="316.2" y="162.3">GND</text>
<text x="317.7" y="167.6">46</text>
<text x="317.7" y="164.1">47</text>
<text x="316.2" y="169.4">GND</text>
<text x="316.2" y="180">GND</text>
<text x="317.7" y="178.2">43</text>
<text x="316.2" y="183.5">GND</text>
<text x="317.7" y="181.8">42</text>
<text x="51" y="206.4">3</text>
<text x="52.5" y="208.2">GND</text>
<text x="402" y="259.4">1</text>
<text x="403.5" y="261.1">ADJ/GND</text>
<text x="93.5" y="271.7">1</text>
<text x="93.5" y="275.2">2</text>
<text x="97" y="273.1">GND</text>
<text x="93.5" y="278.8">3</text>
<text x="97" y="276.6">GND</text>
<text x="97" y="280.2">VOUT</text>
<text x="93.5" y="282.3">4</text>
<text x="97" y="283.7">VCC</text>
</g>
<g font-size="3.2" fill="#00f">
<text x="61.4" y="59.1" transform="rotate(-90 61.4 59.1)">VBUS</text>
<text x="64.9" y="59.1" transform="rotate(-90 64.9 59.1)">CC1</text>
<text x="68.4" y="59.1" transform="rotate(-90 68.4 59.1)">DP1</text>
<text x="72" y="59.1" transform="rotate(-90 72 59.1)">DN1</text>
<text x="75.5" y="59.1" transform="rotate(-90 75.5 59.1)">SBU1</text>
<text x="79" y="59.1" transform="rotate(-90 79 59.1)">CC2</text>
<text x="82.5" y="59.1" transform="rotate(-90 82.5 59.1)">DP2</text>
<text x="86.1" y="59.1" transform="rotate(-90 86.1 59.1)">DN2</text>
<text x="89.6" y="59.1" transform="rotate(-90 89.6 59.1)">SBU2</text>
<text x="93.1" y="59.1" transform="rotate(-90 93.1 59.1)">VBUS</text>
<text x="100.2" y="59.1" transform="rotate(-90 100.2 59.1)">SHELL</text>
<text x="103.7" y="59.1" transform="rotate(-90 103.7 59.1)">SHELL</text>
<text x="107.2" y="59.1" transform="rotate(-90 107.2 59.1)">SHELL</text>
<text x="110.8" y="59.1" transform="rotate(-90 110.8 59.1)">SHELL</text>
<text x="59.6" y="60.6" transform="rotate(-90 59.6 60.6)">A4B9</text>
<text x="63.1" y="60.6" transform="rotate(-90 63.1 60.6)">A5</text>
<text x="66.7" y="60.6" transform="rotate(-90 66.7 60.6)">A6</text>
<text x="70.2" y="60.6" transform="rotate(-90 70.2 60.6)">A7</text>
<text x="73.7" y="60.6" transform="rotate(-90 73.7 60.6)">A8</text>
<text x="77.3" y="60.6" transform="rotate(-90 77.3 60.6)">B5</text>
<text x="80.8" y="60.6" transform="rotate(-90 80.8 60.6)">B6</text>
<text x="84.3" y="60.6" transform="rotate(-90 84.3 60.6)">B7</text>
<text x="87.8" y="60.6" transform="rotate(-90 87.8 60.6)">B8</text>
<text x="91.4" y="60.6" transform="rotate(-90 91.4 60.6)">B4A9</text>
<text x="98.4" y="60.6" transform="rotate(-90 98.4 60.6)">1</text>
<text x="102" y="60.6" transform="rotate(-90 102 60.6)">2</text>
<text x="105.5" y="60.6" transform="rotate(-90 105.5 60.6)">3</text>
<text x="109" y="60.6" transform="rotate(-90 109 60.6)">4</text>
<text x="467.3" y="107.7">13</text>
<text x="499.4" y="107.7">10</text>
<text x="467.3" y="111.2">14</text>
<text x="468.7" y="109.4">NC</text>
<text x="468.7" y="113">GD02</text>
<text x="497.9" y="109.4">NC</text>
<text x="306.2" y="115.8" transform="rotate(-90 306.2 115.8)">GND</text>
<text x="467.3" y="114.7">15</text>
<text x="467.3" y="118.3">16</text>
<text x="468.7" y="116.5">GD00</text>
<text x="497.9" y="116.5">NC</text>
<text x="499.4" y="118.3">7</text>
<text x="499.4" y="114.7">8</text>
<text x="292.6" y="125.3">3</text>
<text x="467.3" y="121.8">17</text>
<text x="467.3" y="125.3">18</text>
<text x="468.7" y="120">MISO/GD01</text>
<text x="468.7" y="123.5">MOSI</text>
<text x="497.9" y="123.5">NC</text>
<text x="497.9" y="120">NC</text>
<text x="499.4" y="121.8">6</text>
<text x="292.6" y="128.8">4</text>
<text x="294.1" y="127.1">3V3</text>
<text x="294.1" y="130.6">IO0</text>
<text x="467.3" y="128.8">19</text>
<text x="468.7" y="127.1">SCK</text>
<text x="468.7" y="130.6">CSN</text>
<text x="292.6" y="132.4">5</text>
<text x="292.6" y="135.9">6</text>
<text x="294.1" y="134.1">IO1</text>
<text x="294.1" y="137.7">IO2</text>
<text x="467.3" y="135.9">21</text>
<text x="468.7" y="137.7">ANT</text>
<text x="292.6" y="139.4">7</text>
<text x="292.6" y="142.9">8</text>
<text x="294.1" y="141.2">IO3</text>
<text x="292.6" y="146.5">9</text>
<text x="294.1" y="144.7">IO4</text>
<text x="294.1" y="148.2">IO5</text>
<text x="292.6" y="150">10</text>
<text x="292.6" y="153.5">11</text>
<text x="294.1" y="151.8">IO6</text>
<text x="294.1" y="155.3">IO7</text>
<text x="292.6" y="157.1">12</text>
<text x="292.6" y="160.6">13</text>
<text x="294.1" y="158.8">IO8</text>
<text x="292.6" y="164.1">14</text>
<text x="292.6" y="167.6">15</text>
<text x="294.1" y="162.3">IO9</text>
<text x="294.1" y="165.9">IO10</text>
<text x="292.6" y="171.2">16</text>
<text x="294.1" y="169.4">IO11</text>
<text x="294.1" y="172.9">IO12</text>
<text x="316.2" y="172.9">EN</text>
<text x="317.7" y="171.2">45</text>
<text x="292.6" y="174.7">17</text>
<text x="292.6" y="178.2">18</text>
<text x="294.1" y="176.5">IO13</text>
<text x="294.1" y="180">IO14</text>
<text x="316.2" y="176.5">IO46</text>
<text x="317.7" y="174.7">44</text>
<text x="292.6" y="181.8">19</text>
<text x="292.6" y="185.3">20</text>
<text x="294.1" y="183.5">IO15</text>
<text x="317.7" y="185.3">41</text>
<text x="292.6" y="188.8">21</text>
<text x="294.1" y="187">IO16</text>
<text x="294.1" y="190.6">IO17</text>
<text x="316.2" y="190.6">RXD0</text>
<text x="316.2" y="187">IO45</text>
<text x="317.7" y="188.8">40</text>
<text x="63.1" y="196.2" transform="rotate(-90 63.1 196.2)">11</text>
<text x="64.6" y="196.9" transform="rotate(-90 64.6 196.9)">GND</text>
<text x="292.6" y="192.3">22</text>
<text x="292.6" y="195.9">23</text>
<text x="294.1" y="194.1">IO18</text>
<text x="294.1" y="197.6">IO19</text>
<text x="316.2" y="197.6">IO42</text>
<text x="316.2" y="194.1">TXD0</text>
<text x="317.7" y="195.9">38</text>
<text x="317.7" y="192.3">39</text>
<text x="481.2" y="197.8" transform="rotate(-90 481.2 197.8)">2</text>
<text x="484.7" y="197.8" transform="rotate(-90 484.7 197.8)">4</text>
<text x="488.2" y="197.8" transform="rotate(-90 488.2 197.8)">6</text>
<text x="491.8" y="197.8" transform="rotate(-90 491.8 197.8)">8</text>
<text x="51" y="199.4">1</text>
<text x="51" y="202.9">2</text>
<text x="52.5" y="201.2">UD+</text>
<text x="74.5" y="201.2">V3</text>
<text x="76" y="202.9">9</text>
<text x="76" y="199.4">10</text>
<text x="292.6" y="199.4">24</text>
<text x="292.6" y="202.9">25</text>
<text x="294.1" y="201.2">IO20</text>
<text x="316.2" y="201.2">IO41</text>
<text x="317.7" y="202.9">36</text>
<text x="317.7" y="199.4">37</text>
<text x="483" y="203.7" transform="rotate(-90 483 203.7)">1</text>
<text x="483" y="199.3" transform="rotate(-90 483 199.3)">2</text>
<text x="486.5" y="203.7" transform="rotate(-90 486.5 203.7)">3</text>
<text x="486.5" y="199.3" transform="rotate(-90 486.5 199.3)">4</text>
<text x="490" y="203.7" transform="rotate(-90 490 203.7)">5</text>
<text x="490" y="199.3" transform="rotate(-90 490 199.3)">6</text>
<text x="493.5" y="203.7" transform="rotate(-90 493.5 203.7)">7</text>
<text x="493.5" y="199.3" transform="rotate(-90 493.5 199.3)">8</text>
<text x="51" y="210">4</text>
<text x="52.5" y="204.7">UD-</text>
<text x="74.5" y="208.2">TXD</text>
<text x="74.5" y="204.7">RXD</text>
<text x="76" y="206.4">8</text>
<text x="292.6" y="206.4">26</text>
<text x="292.6" y="210">27</text>
<text x="294.1" y="204.7">IO21</text>
<text x="294.1" y="208.2">IO26</text>
<text x="316.2" y="208.2">IO39</text>
<text x="316.2" y="204.7">IO40</text>
<text x="317.7" y="210">34</text>
<text x="317.7" y="206.4">35</text>
<text x="481.2" y="205.2" transform="rotate(-90 481.2 205.2)">1</text>
<text x="484.7" y="205.2" transform="rotate(-90 484.7 205.2)">3</text>
<text x="488.2" y="205.2" transform="rotate(-90 488.2 205.2)">5</text>
<text x="491.8" y="205.2" transform="rotate(-90 491.8 205.2)">7</text>
<text x="51" y="213.5">5</text>
<text x="52.5" y="211.7">DTR#</text>
<text x="52.5" y="215.3">CTS#</text>
<text x="74.5" y="215.3">RTS#</text>
<text x="76" y="213.5">6</text>
<text x="292.6" y="213.5">28</text>
<text x="294.1" y="211.7">IO47</text>
<text x="294.1" y="215.3">IO33</text>
<text x="316.2" y="215.3">IO37</text>
<text x="316.2" y="211.7">IO38</text>
<text x="317.7" y="213.5">33</text>
<text x="405.3" y="213.7" transform="rotate(-90 405.3 213.7)">8</text>
<text x="407.1" y="215.2" transform="rotate(-90 407.1 215.2)">8</text>
<text x="408.9" y="213.7" transform="rotate(-90 408.9 213.7)">7</text>
<text x="410.6" y="215.2" transform="rotate(-90 410.6 215.2)">7</text>
<text x="412.4" y="213.7" transform="rotate(-90 412.4 213.7)">6</text>
<text x="414.2" y="215.2" transform="rotate(-90 414.2 215.2)">6</text>
<text x="415.9" y="213.7" transform="rotate(-90 415.9 213.7)">5</text>
<text x="417.7" y="215.2" transform="rotate(-90 417.7 215.2)">5</text>
<text x="419.5" y="213.7" transform="rotate(-90 419.5 213.7)">4</text>
<text x="421.2" y="215.2" transform="rotate(-90 421.2 215.2)">4</text>
<text x="423" y="213.7" transform="rotate(-90 423 213.7)">3</text>
<text x="424.7" y="215.2" transform="rotate(-90 424.7 215.2)">3</text>
<text x="426.5" y="213.7" transform="rotate(-90 426.5 213.7)">2</text>
<text x="428.3" y="215.2" transform="rotate(-90 428.3 215.2)">2</text>
<text x="430" y="213.7" transform="rotate(-90 430 213.7)">1</text>
<text x="431.8" y="215.2" transform="rotate(-90 431.8 215.2)">1</text>
<text x="292.6" y="217">29</text>
<text x="292.6" y="220.6">30</text>
<text x="294.1" y="218.8">IO34</text>
<text x="316.2" y="218.8">IO36</text>
<text x="317.7" y="220.6">31</text>
<text x="317.7" y="217">32</text>
<text x="294.1" y="222.3">IO48</text>
<text x="316.2" y="222.3">IO35</text>
<text x="402" y="262.9">2</text>
<text x="287.2" y="266.6" transform="rotate(-90 287.2 266.6)">5</text>
<text x="288.9" y="268.1" transform="rotate(-90 288.9 268.1)">EP</text>
<text x="301.3" y="266.6" transform="rotate(-90 301.3 266.6)">4</text>
<text x="303" y="268.1" transform="rotate(-90 303 268.1)">EP</text>
<text x="402" y="266.4">3</text>
<text x="403.5" y="268.2">VIN</text>
<text x="403.5" y="264.7">VOUT</text>
<text x="276.8" y="273.5">A1</text>
<text x="278.2" y="275.2">GND</text>
<text x="310.9" y="275.2">GND</text>
<text x="312.4" y="273.5">B12</text>
<text x="276.8" y="280.5">A3</text>
<text x="276.8" y="277">A2</text>
<text x="278.2" y="278.8">SSTXP1</text>
<text x="310.9" y="278.8">SSRXp1</text>
<text x="312.4" y="277">B11</text>
<text x="312.4" y="280.5">B10</text>
<text x="276.8" y="287.6">A5</text>
<text x="276.8" y="284.1">A4</text>
<text x="278.2" y="285.8">VBUS</text>
<text x="278.2" y="282.3">SSTXn1</text>
<text x="310.9" y="282.3">SSRXn1</text>
<text x="310.9" y="285.8">VBUS</text>
<text x="312.4" y="284.1">B9</text>
<text x="312.4" y="287.6">B8</text>
<text x="276.8" y="291.1">A6</text>
<text x="278.2" y="292.9">DP1</text>
<text x="278.2" y="289.3">CC1</text>
<text x="310.9" y="289.3">SUB2</text>
<text x="310.9" y="292.9">DN2</text>
<text x="312.4" y="291.1">B7</text>
<text x="276.8" y="298.2">A8</text>
<text x="276.8" y="294.6">A7</text>
<text x="278.2" y="299.9">SUB1</text>
<text x="278.2" y="296.4">DN1</text>
<text x="310.9" y="296.4">DP2</text>
<text x="310.9" y="299.9">CC2</text>
<text x="312.4" y="294.6">B6</text>
<text x="312.4" y="298.2">B5</text>
<text x="276.8" y="305.2">A10</text>
<text x="276.8" y="301.7">A9</text>
<text x="278.2" y="303.5">VBUS</text>
<text x="310.9" y="303.5">VBUS</text>
<text x="312.4" y="301.7">B4</text>
<text x="312.4" y="305.2">B3</text>
<text x="276.8" y="308.8">A11</text>
<text x="278.2" y="310.5">SSRXp2</text>
<text x="278.2" y="307">SSRXn2</text>
<text x="310.9" y="307">SSTXn2</text>
<text x="310.9" y="310.5">SSTXp2</text>
<text x="312.4" y="308.8">B2</text>
<text x="276.8" y="312.3">A12</text>
<text x="278.2" y="314">GND</text>
<text x="310.9" y="314">GND</text>
<text x="312.4" y="312.3">B1</text>
<text x="287.2" y="319.9" transform="rotate(-90 287.2 319.9)">1</text>
<text x="288.9" y="318.4" transform="rotate(-90 288.9 318.4)">EP</text>
<text x="294.2" y="319.9" transform="rotate(-90 294.2 319.9)">2</text>
<text x="296" y="318.4" transform="rotate(-90 296 318.4)">EP</text>
<text x="301.3" y="319.9" transform="rotate(-90 301.3 319.9)">3</text>
<text x="303" y="318.4" transform="rotate(-90 303 318.4)">EP</text>
</g>
<g font-size="3.2" fill="#f00">
<text x="497.9" y="113">VCC</text>
<text x="499.4" y="111.2">9</text>
<text x="76" y="210">7</text>
<text x="74.5" y="211.7">VCC</text>
</g>
</svg>
